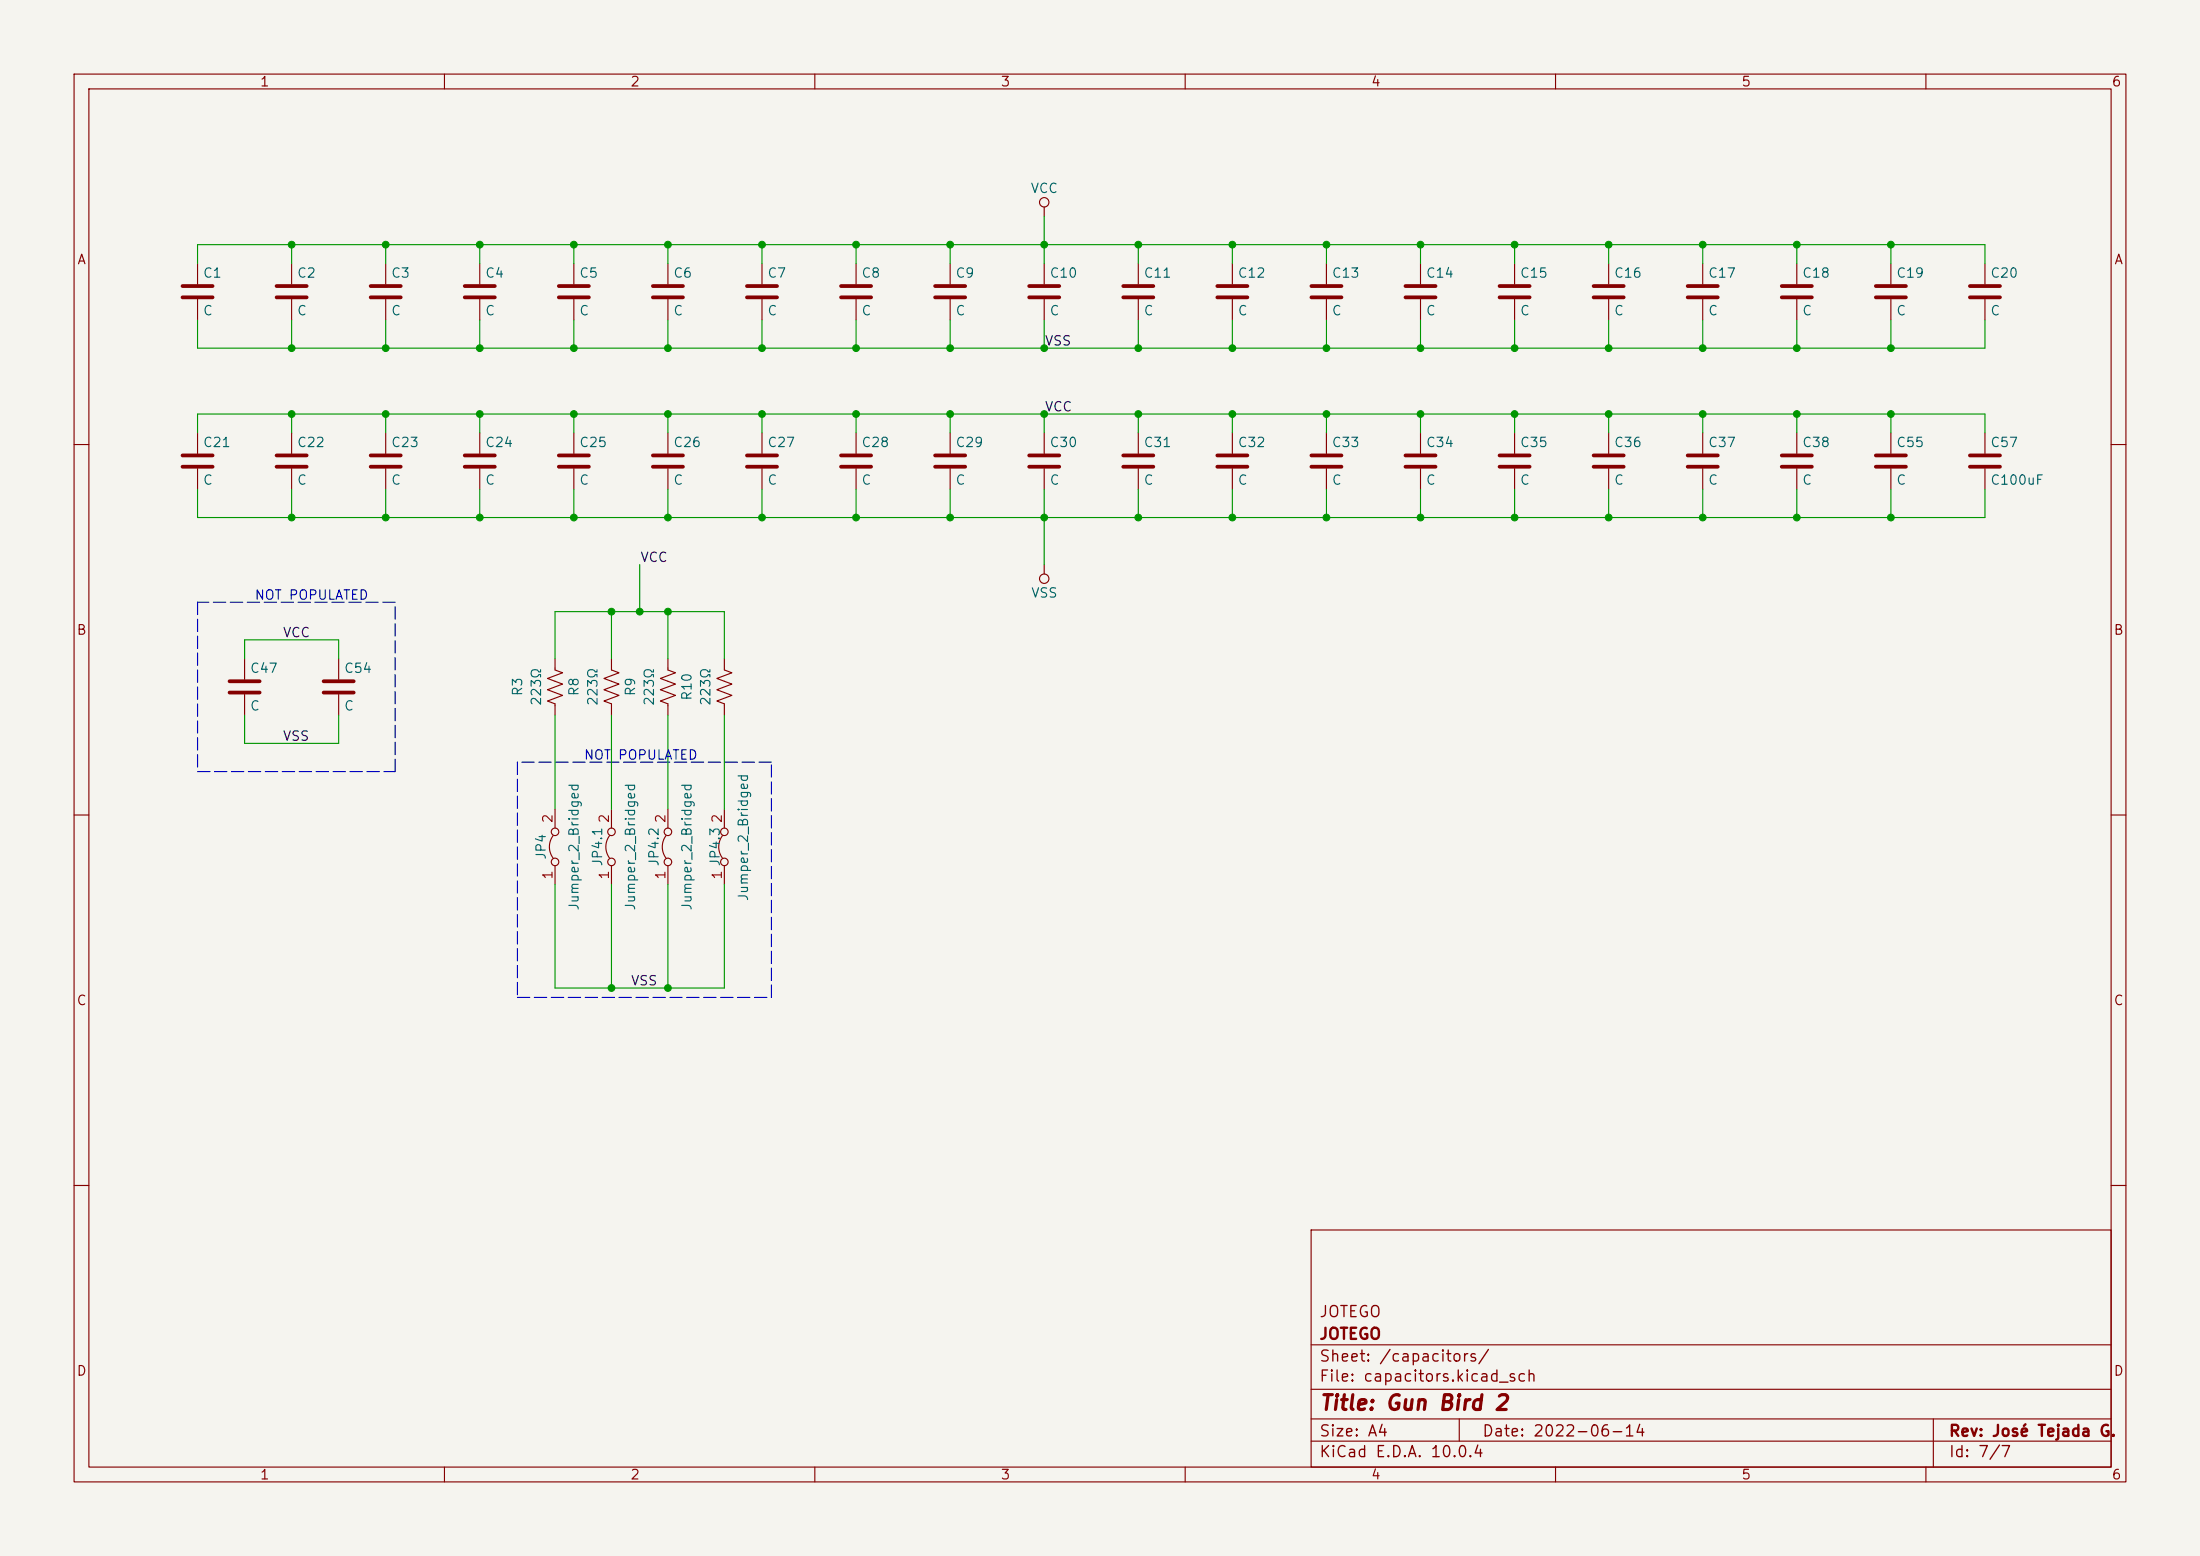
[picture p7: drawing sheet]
<svg xmlns="http://www.w3.org/2000/svg" width="297mm" height="210mm" viewBox="0 0 297 210" stroke-linecap="round" stroke-linejoin="round" font-family="sans-serif">
<path d="M0 0h297v210h-297z" fill="#f5f4ef" stroke="#f5f4ef" stroke-width=".14"/>
<g fill="none" stroke="#840000" stroke-width=".15">
<path d="M10 10h277v190h-277zM12 12h273v186h-273zM60 10v2M110 10v2M160 10v2M210 10v2M260 10v2M26.7 35.6v2.8M39.4 35.6v2.8M52.1 35.6v2.8M64.8 35.6v2.8M77.5 35.6v2.8"/>
<path d="M90.2 35.6v2.8M102.9 35.6v2.8M115.6 35.6v2.8M128.3 35.6v2.8M141 27.9v1.3M141 35.6v2.8M153.7 35.6v2.8M166.4 35.6v2.8M179.1 35.6v2.8M191.8 35.6v2.8M204.5 35.6v2.8M217.2 35.6v2.8"/>
<path d="M229.9 35.6v2.8M242.6 35.6v2.8M255.3 35.6v2.8M268 35.6v2.8M26.7 40.4v2.8M26.7 58.4v2.8M39.4 40.4v2.8M39.4 58.4v2.8M52.1 40.4v2.8M52.1 58.4v2.8M64.8 40.4v2.8M64.8 58.4v2.8"/>
<path d="M77.5 40.4v2.8M77.5 58.4v2.8M90.2 40.4v2.8M90.2 58.4v2.8M102.9 40.4v2.8M102.9 58.4v2.8M115.6 40.4v2.8M115.6 58.4v2.8M128.3 40.4v2.8M128.3 58.4v2.8M141 40.4v2.8M141 58.4v2.8"/>
<path d="M153.7 40.4v2.8M153.7 58.4v2.8M166.4 40.4v2.8M166.4 58.4v2.8M179.1 40.4v2.8M179.1 58.4v2.8M191.8 40.4v2.8M191.8 58.4v2.8M204.5 40.4v2.8M204.5 58.4v2.8M217.2 40.4v2.8M217.2 58.4v2.8"/>
<path d="M229.9 40.4v2.8M229.9 58.4v2.8M242.6 40.4v2.8M242.6 58.4v2.8M255.3 40.4v2.8M255.3 58.4v2.8M268 40.4v2.8M268 58.4v2.8M10 60h2M26.7 63.2v2.8M39.4 63.2v2.8M52.1 63.2v2.8"/>
<path d="M64.8 63.2v2.8M77.5 63.2v2.8M90.2 63.2v2.8M102.9 63.2v2.8M115.6 63.2v2.8M128.3 63.2v2.8M141 63.2v2.8M141 76.2v1.3M153.7 63.2v2.8M166.4 63.2v2.8M179.1 63.2v2.8M191.8 63.2v2.8"/>
<path d="M204.5 63.2v2.8M217.2 63.2v2.8M229.9 63.2v2.8M242.6 63.2v2.8M255.3 63.2v2.8M268 63.2v2.8M285 60h2M33 88.9v2.8M33 93.7v2.8M45.7 88.9v2.8M45.7 93.7v2.8M74.9 88.9v1.5l1 .4-2 .8 2 .7-2 .8 2 .8-2 .7 1 .4v1.5"/>
<path d="M82.5 88.9v1.5l1.1 .4-2.1 .8 2.1 .7-2.1 .8 2.1 .8-2.1 .7 1 .4v1.5M90.2 88.9v1.5l1 .4-2 .8 2 .7-2 .8 2 .8-2 .7 1 .4v1.5M97.8 88.9v1.5l1 .4-2 .8 2 .7-2 .8 2 .8-2 .7 1 .4v1.5M10 110h2M74.7 112.8a2.54 2.54 0 0 0 0 3M74.9 109.2v2.6M74.9 116.8v2.6M82.3 112.8a2.54 2.54 0 0 0 0 3M82.5 109.2v2.6M82.5 116.8v2.6M89.9 112.8a2.54 2.54 0 0 0 0 3M90.2 109.2v2.6"/>
<path d="M90.2 116.8v2.6M97.5 112.8a2.54 2.54 0 0 0 0 3M97.8 109.2v2.6M97.8 116.8v2.6M285 110h2M10 160h2M177 166h108v32h-108zM285 160h2M60 198v2M110 198v2M160 198v2M177 194.5h108"/>
<path d="M177 191.5h108M177 187.5h108M177 181.5h108M197 191.5v3M210 198v2M260 198v2M261 191.5v6.5"/>
<circle cx="141" cy="27.3" r=".63"/>
<circle cx="141" cy="78.1" r=".63"/>
<circle cx="74.9" cy="116.3" r=".51"/>
<circle cx="74.9" cy="112.3" r=".51"/>
<circle cx="82.6" cy="112.3" r=".51"/>
<circle cx="82.6" cy="116.3" r=".51"/>
<circle cx="90.2" cy="112.3" r=".51"/>
<circle cx="90.2" cy="116.3" r=".51"/>
<circle cx="97.8" cy="116.3" r=".51"/>
<circle cx="97.8" cy="112.3" r=".51"/>
</g>
<g fill="none" stroke="#840000" stroke-width=".51">
<path d="M24.6 38.6h4.1M37.3 38.6h4.1M50 38.6h4.1M62.7 38.6h4.1M75.4 38.6h4.1M88.1 38.6h4.1M100.8 38.6h4.1M113.5 38.6h4.1M126.2 38.6h4.1M138.9 38.6h4.1M151.6 38.6h4.1M164.3 38.6h4.1"/>
<path d="M177 38.6h4.1M189.7 38.6h4.1M202.4 38.6h4.1M215.1 38.6h4.1M227.8 38.6h4.1M240.5 38.6h4.1M253.2 38.6h4.1M265.9 38.6h4.1M24.6 40.1h4.1M37.3 40.1h4.1M50 40.1h4.1M62.7 40.1h4.1"/>
<path d="M75.4 40.1h4.1M88.1 40.1h4.1M100.8 40.1h4.1M113.5 40.1h4.1M126.2 40.1h4.1M138.9 40.1h4.1M151.6 40.1h4.1M164.3 40.1h4.1M177 40.1h4.1M189.7 40.1h4.1M202.4 40.1h4.1M215.1 40.1h4.1"/>
<path d="M227.8 40.1h4.1M240.5 40.1h4.1M253.2 40.1h4.1M265.9 40.1h4.1M24.6 61.5h4.1M24.6 63h4.1M37.3 61.5h4.1M37.3 63h4.1M50 61.5h4.1M50 63h4.1M62.7 61.5h4.1M62.7 63h4.1"/>
<path d="M75.4 61.5h4.1M75.4 63h4.1M88.1 61.5h4.1M88.1 63h4.1M100.8 61.5h4.1M100.8 63h4.1M113.5 61.5h4.1M113.5 63h4.1M126.2 61.5h4.1M126.2 63h4.1M138.9 61.5h4.1M138.9 63h4.1"/>
<path d="M151.6 61.5h4.1M151.6 63h4.1M164.3 61.5h4.1M164.3 63h4.1M177 61.5h4.1M177 63h4.1M189.7 61.5h4.1M189.7 63h4.1M202.4 61.5h4.1M202.4 63h4.1M215.1 61.5h4.1M215.1 63h4.1"/>
<path d="M227.8 61.5h4.1M227.8 63h4.1M240.5 61.5h4.1M240.5 63h4.1M253.2 61.5h4.1M253.2 63h4.1M265.9 61.5h4.1M265.9 63h4.1M31 91.9h4.1M31 93.5h4.1M43.7 91.9h4.1M43.7 93.5h4.1"/>
</g>
<path d="M26.7 81.3v22.8M53.3 81.3h-26.6M26.7 104.1h26.6M53.3 104.1v-22.8M69.8 102.9v31.7M104.1 102.9h-34.3M69.8 134.6h34.3M104.1 134.6v-31.7" fill="none" stroke="#0000c2" stroke-width=".15" stroke-dasharray="1.7 .6"/>
<g fill="none" stroke="#009600" stroke-width=".15">
<path d="M26.7 35.6v-2.6h241.3v2.6M39.4 33v2.6M52.1 33v2.6M64.8 33v2.6M77.5 33v2.6M90.2 33v2.6M102.9 33v2.6M115.6 33v2.6M128.3 33v2.6M141 29.2v6.4M153.7 33v2.6M166.4 33v2.6"/>
<path d="M179.1 33v2.6M191.8 33v2.6M204.5 33v2.6M217.2 33v2.6M229.9 33v2.6M242.6 33v2.6M255.3 33v2.6M26.7 43.2v3.8h241.3v-3.8M26.7 58.4v-2.5h241.3v2.5M39.4 43.2v3.8M39.4 55.9v2.5M52.1 43.2v3.8"/>
<path d="M52.1 55.9v2.5M64.8 43.2v3.8M64.8 55.9v2.5M77.5 43.2v3.8M77.5 55.9v2.5M90.2 43.2v3.8M90.2 55.9v2.5M102.9 43.2v3.8M102.9 55.9v2.5M115.6 43.2v3.8M115.6 55.9v2.5M128.3 43.2v3.8"/>
<path d="M128.3 55.9v2.5M141 43.2v3.8M141 55.9v2.5M153.7 43.2v3.8M153.7 55.9v2.5M166.4 43.2v3.8M166.4 55.9v2.5M179.1 43.2v3.8M179.1 55.9v2.5M191.8 43.2v3.8M191.8 55.9v2.5M204.5 43.2v3.8"/>
<path d="M204.5 55.9v2.5M217.2 43.2v3.8M217.2 55.9v2.5M229.9 43.2v3.8M229.9 55.9v2.5M242.6 43.2v3.8M242.6 55.9v2.5M255.3 43.2v3.8M255.3 55.9v2.5M26.7 66v3.9h241.3v-3.9M39.4 66v3.9M52.1 66v3.9"/>
<path d="M64.8 66v3.9M77.5 66v3.9M86.4 76.2v6.4M90.2 66v3.9M102.9 66v3.9M115.6 66v3.9M128.3 66v3.9M141 66v10.2M153.7 66v3.9M166.4 66v3.9M179.1 66v3.9M191.8 66v3.9"/>
<path d="M204.5 66v3.9M217.2 66v3.9M229.9 66v3.9M242.6 66v3.9M255.3 66v3.9M33 88.9v-2.5h12.7v2.5M33 96.5v3.8h12.7v-3.8M74.9 88.9v-6.3h22.9v6.3M74.9 96.5v12.7M82.5 82.6v6.3M82.5 96.5v12.7M90.2 82.6v6.3"/>
<path d="M90.2 96.5v12.7M97.8 96.5v12.7M74.9 119.4v14h22.9v-14M82.5 119.4v14M90.2 119.4v14"/>
</g>
<g fill="#009600" stroke="#009600" stroke-width=".14">
<circle cx="242.6" cy="69.9" r=".46"/>
<circle cx="229.9" cy="69.9" r=".46"/>
<circle cx="242.6" cy="33" r=".46"/>
<circle cx="255.3" cy="33" r=".46"/>
<circle cx="242.6" cy="47" r=".46"/>
<circle cx="255.3" cy="47" r=".46"/>
<circle cx="255.3" cy="69.9" r=".46"/>
<circle cx="255.3" cy="55.9" r=".46"/>
<circle cx="242.6" cy="55.9" r=".46"/>
<circle cx="229.9" cy="55.9" r=".46"/>
<circle cx="229.9" cy="33" r=".46"/>
<circle cx="153.7" cy="69.9" r=".46"/>
<circle cx="141" cy="33" r=".46"/>
<circle cx="153.7" cy="33" r=".46"/>
<circle cx="128.3" cy="55.9" r=".46"/>
<circle cx="141" cy="55.9" r=".46"/>
<circle cx="141" cy="47" r=".46"/>
<circle cx="128.3" cy="47" r=".46"/>
<circle cx="128.3" cy="33" r=".46"/>
<circle cx="153.7" cy="47" r=".46"/>
<circle cx="153.7" cy="55.9" r=".46"/>
<circle cx="141" cy="69.9" r=".46"/>
<circle cx="128.3" cy="69.9" r=".46"/>
<circle cx="166.4" cy="33" r=".46"/>
<circle cx="179.1" cy="47" r=".46"/>
<circle cx="179.1" cy="55.9" r=".46"/>
<circle cx="179.1" cy="69.9" r=".46"/>
<circle cx="166.4" cy="47" r=".46"/>
<circle cx="179.1" cy="33" r=".46"/>
<circle cx="166.4" cy="55.9" r=".46"/>
<circle cx="166.4" cy="69.9" r=".46"/>
<circle cx="204.5" cy="55.9" r=".46"/>
<circle cx="191.8" cy="69.9" r=".46"/>
<circle cx="191.8" cy="55.9" r=".46"/>
<circle cx="191.8" cy="47" r=".46"/>
<circle cx="204.5" cy="33" r=".46"/>
<circle cx="191.8" cy="33" r=".46"/>
<circle cx="217.2" cy="55.9" r=".46"/>
<circle cx="217.2" cy="69.9" r=".46"/>
<circle cx="217.2" cy="47" r=".46"/>
<circle cx="229.9" cy="47" r=".46"/>
<circle cx="217.2" cy="33" r=".46"/>
<circle cx="204.5" cy="69.9" r=".46"/>
<circle cx="204.5" cy="47" r=".46"/>
<circle cx="39.4" cy="33" r=".46"/>
<circle cx="52.1" cy="33" r=".46"/>
<circle cx="64.8" cy="47" r=".46"/>
<circle cx="64.8" cy="33" r=".46"/>
<circle cx="39.4" cy="47" r=".46"/>
<circle cx="52.1" cy="47" r=".46"/>
<circle cx="77.5" cy="69.9" r=".46"/>
<circle cx="77.5" cy="55.9" r=".46"/>
<circle cx="90.2" cy="55.9" r=".46"/>
<circle cx="64.8" cy="69.9" r=".46"/>
<circle cx="52.1" cy="55.9" r=".46"/>
<circle cx="39.4" cy="55.9" r=".46"/>
<circle cx="64.8" cy="55.9" r=".46"/>
<circle cx="39.4" cy="69.9" r=".46"/>
<circle cx="52.1" cy="69.9" r=".46"/>
<circle cx="102.9" cy="55.9" r=".46"/>
<circle cx="115.6" cy="55.9" r=".46"/>
<circle cx="115.6" cy="69.9" r=".46"/>
<circle cx="102.9" cy="69.9" r=".46"/>
<circle cx="102.9" cy="47" r=".46"/>
<circle cx="115.6" cy="47" r=".46"/>
<circle cx="115.6" cy="33" r=".46"/>
<circle cx="90.2" cy="69.9" r=".46"/>
<circle cx="86.4" cy="82.6" r=".46"/>
<circle cx="82.5" cy="133.4" r=".46"/>
<circle cx="90.2" cy="133.4" r=".46"/>
<circle cx="90.2" cy="82.6" r=".46"/>
<circle cx="82.5" cy="82.6" r=".46"/>
<circle cx="77.5" cy="33" r=".46"/>
<circle cx="90.2" cy="33" r=".46"/>
<circle cx="102.9" cy="33" r=".46"/>
<circle cx="90.2" cy="47" r=".46"/>
<circle cx="77.5" cy="47" r=".46"/>
</g>
<text font-size="2" fill="#840000" x="178" y="190.8">Title: Gun Bird 2</text>
<g font-size="1.5" fill="#840000">
<text x="178" y="178.2">JOTEGO</text>
<text x="178" y="184.2">Sheet: /capacitors/</text>
<text x="178" y="181.2">JOTEGO</text>
<text x="178" y="186.9">File: capacitors.kicad_sch</text>
<text x="178" y="197.1">KiCad E.D.A. 10.0.4</text>
<text x="178" y="194.3">Size: A4</text>
<text x="200" y="194.3">Date: 2022-06-14</text>
<text x="263" y="194.3">Rev: José Tejada G.</text>
<text x="263" y="197.1">Id: 7/7</text>
</g>
<g font-size="1.3" fill="#840000">
<text x="35" y="12">1</text>
<text x="85" y="12">2</text>
<text x="135" y="12">3</text>
<text x="185" y="12">4</text>
<text x="235" y="12">5</text>
<text x="285" y="12">6</text>
<text x="10.3" y="36">A</text>
<text x="285.3" y="36">A</text>
<text x="10.3" y="86">B</text>
<text x="285.3" y="86">B</text>
<text x="10.3" y="136">C</text>
<text x="285.3" y="136">C</text>
<text x="10.3" y="186">D</text>
<text x="285.3" y="186">D</text>
<text x="35" y="200">1</text>
<text x="85" y="200">2</text>
<text x="135" y="200">3</text>
<text x="185" y="200">4</text>
<text x="235" y="200">5</text>
<text x="285" y="200">6</text>
</g>
<g font-size="1.3" fill="#006464">
<text x="139.1" y="26.4">VCC</text>
<text x="27.3" y="37.8">C1</text>
<text x="40" y="37.8">C2</text>
<text x="52.7" y="37.8">C3</text>
<text x="65.4" y="37.8">C4</text>
<text x="78.1" y="37.8">C5</text>
<text x="90.8" y="37.8">C6</text>
<text x="103.5" y="37.8">C7</text>
<text x="116.2" y="37.8">C8</text>
<text x="128.9" y="37.8">C9</text>
<text x="141.6" y="37.8">C10</text>
<text x="154.3" y="37.8">C11</text>
<text x="167" y="37.8">C12</text>
<text x="179.7" y="37.8">C13</text>
<text x="192.4" y="37.8">C14</text>
<text x="205.1" y="37.8">C15</text>
<text x="217.8" y="37.8">C16</text>
<text x="230.5" y="37.8">C17</text>
<text x="243.2" y="37.8">C18</text>
<text x="255.9" y="37.8">C19</text>
<text x="268.6" y="37.8">C20</text>
<text x="27.3" y="42.9">C</text>
<text x="40" y="42.9">C</text>
<text x="52.7" y="42.9">C</text>
<text x="65.4" y="42.9">C</text>
<text x="78.1" y="42.9">C</text>
<text x="90.8" y="42.9">C</text>
<text x="103.5" y="42.9">C</text>
<text x="116.2" y="42.9">C</text>
<text x="128.9" y="42.9">C</text>
<text x="141.6" y="42.9">C</text>
<text x="154.3" y="42.9">C</text>
<text x="167" y="42.9">C</text>
<text x="179.7" y="42.9">C</text>
<text x="192.4" y="42.9">C</text>
<text x="205.1" y="42.9">C</text>
<text x="217.8" y="42.9">C</text>
<text x="230.5" y="42.9">C</text>
<text x="243.2" y="42.9">C</text>
<text x="255.9" y="42.9">C</text>
<text x="268.6" y="42.9">C</text>
<text x="27.3" y="60.7">C21</text>
<text x="27.3" y="65.7">C</text>
<text x="40" y="60.7">C22</text>
<text x="40" y="65.7">C</text>
<text x="52.7" y="60.7">C23</text>
<text x="52.7" y="65.7">C</text>
<text x="65.4" y="60.7">C24</text>
<text x="65.4" y="65.7">C</text>
<text x="78.1" y="60.7">C25</text>
<text x="78.1" y="65.7">C</text>
<text x="90.8" y="60.7">C26</text>
<text x="90.8" y="65.7">C</text>
<text x="103.5" y="60.7">C27</text>
<text x="103.5" y="65.7">C</text>
<text x="116.2" y="60.7">C28</text>
<text x="116.2" y="65.7">C</text>
<text x="128.9" y="60.7">C29</text>
<text x="128.9" y="65.7">C</text>
<text x="141.6" y="60.7">C30</text>
<text x="141.6" y="65.7">C</text>
<text x="154.3" y="60.7">C31</text>
<text x="154.3" y="65.7">C</text>
<text x="167" y="60.7">C32</text>
<text x="167" y="65.7">C</text>
<text x="179.7" y="60.7">C33</text>
<text x="179.7" y="65.7">C</text>
<text x="192.4" y="60.7">C34</text>
<text x="192.4" y="65.7">C</text>
<text x="205.1" y="60.7">C35</text>
<text x="205.1" y="65.7">C</text>
<text x="217.8" y="60.7">C36</text>
<text x="217.8" y="65.7">C</text>
<text x="230.5" y="60.7">C37</text>
<text x="230.5" y="65.7">C</text>
<text x="243.2" y="60.7">C38</text>
<text x="243.2" y="65.7">C</text>
<text x="255.9" y="60.7">C55</text>
<text x="255.9" y="65.7">C</text>
<text x="268.6" y="65.7">C100uF</text>
<text x="268.6" y="60.7">C57</text>
<text x="139.1" y="81">VSS</text>
<text x="33.7" y="91.1">C47</text>
<text x="46.4" y="91.1">C54</text>
<text x="70.8" y="94.1" transform="rotate(-90 70.8 94.1)">R3</text>
<text x="73.4" y="95.4" transform="rotate(-90 73.4 95.4)">223Ω</text>
<text x="78.4" y="94.1" transform="rotate(-90 78.4 94.1)">R8</text>
<text x="81" y="95.4" transform="rotate(-90 81 95.4)">223Ω</text>
<text x="86.1" y="94.1" transform="rotate(-90 86.1 94.1)">R9</text>
<text x="88.6" y="95.4" transform="rotate(-90 88.6 95.4)">223Ω</text>
<text x="93.7" y="94.7" transform="rotate(-90 93.7 94.7)">R10</text>
<text x="96.2" y="95.4" transform="rotate(-90 96.2 95.4)">223Ω</text>
<text x="33.7" y="96.2">C</text>
<text x="46.4" y="96.2">C</text>
<text x="74" y="116.1" transform="rotate(-90 74 116.1)">JP4</text>
<text x="81.6" y="117" transform="rotate(-90 81.6 117)">JP4.1</text>
<text x="89.2" y="117" transform="rotate(-90 89.2 117)">JP4.2</text>
<text x="78.4" y="123" transform="rotate(-90 78.4 123)">Jumper_2_Bridged</text>
<text x="86.1" y="123" transform="rotate(-90 86.1 123)">Jumper_2_Bridged</text>
<text x="93.7" y="123" transform="rotate(-90 93.7 123)">Jumper_2_Bridged</text>
<text x="101.3" y="121.7" transform="rotate(-90 101.3 121.7)">Jumper_2_Bridged</text>
</g>
<g font-size="1.3" fill="#0f0f0f">
<text x="141" y="47">VSS</text>
<text x="141" y="55.8">VCC</text>
<text x="86.4" y="76.2">VCC</text>
<text x="38.1" y="86.3">VCC</text>
<text x="38.1" y="100.3">VSS</text>
<text x="85.1" y="133.3">VSS</text>
</g>
<g font-size="1.3" fill="#0000c2">
<text x="34.3" y="81.3">NOT POPULATED</text>
<text x="78.7" y="102.8">NOT</text>
<text x="83.3" y="102.8">POPULATED</text>
</g>
<g font-size="1.3" fill="#a90000">
<text x="74.9" y="111.2" transform="rotate(-90 74.9 111.2)">2</text>
<text x="82.5" y="111.2" transform="rotate(-90 82.5 111.2)">2</text>
<text x="90.1" y="111.2" transform="rotate(-90 90.1 111.2)">2</text>
<text x="97.8" y="111.2" transform="rotate(-90 97.8 111.2)">2</text>
<text x="74.9" y="118.8" transform="rotate(-90 74.9 118.8)">1</text>
<text x="82.5" y="118.8" transform="rotate(-90 82.5 118.8)">1</text>
<text x="90.1" y="118.8" transform="rotate(-90 90.1 118.8)">1</text>
<text x="97.8" y="118.8" transform="rotate(-90 97.8 118.8)">1 JP4.3</text>
</g>
</svg>
